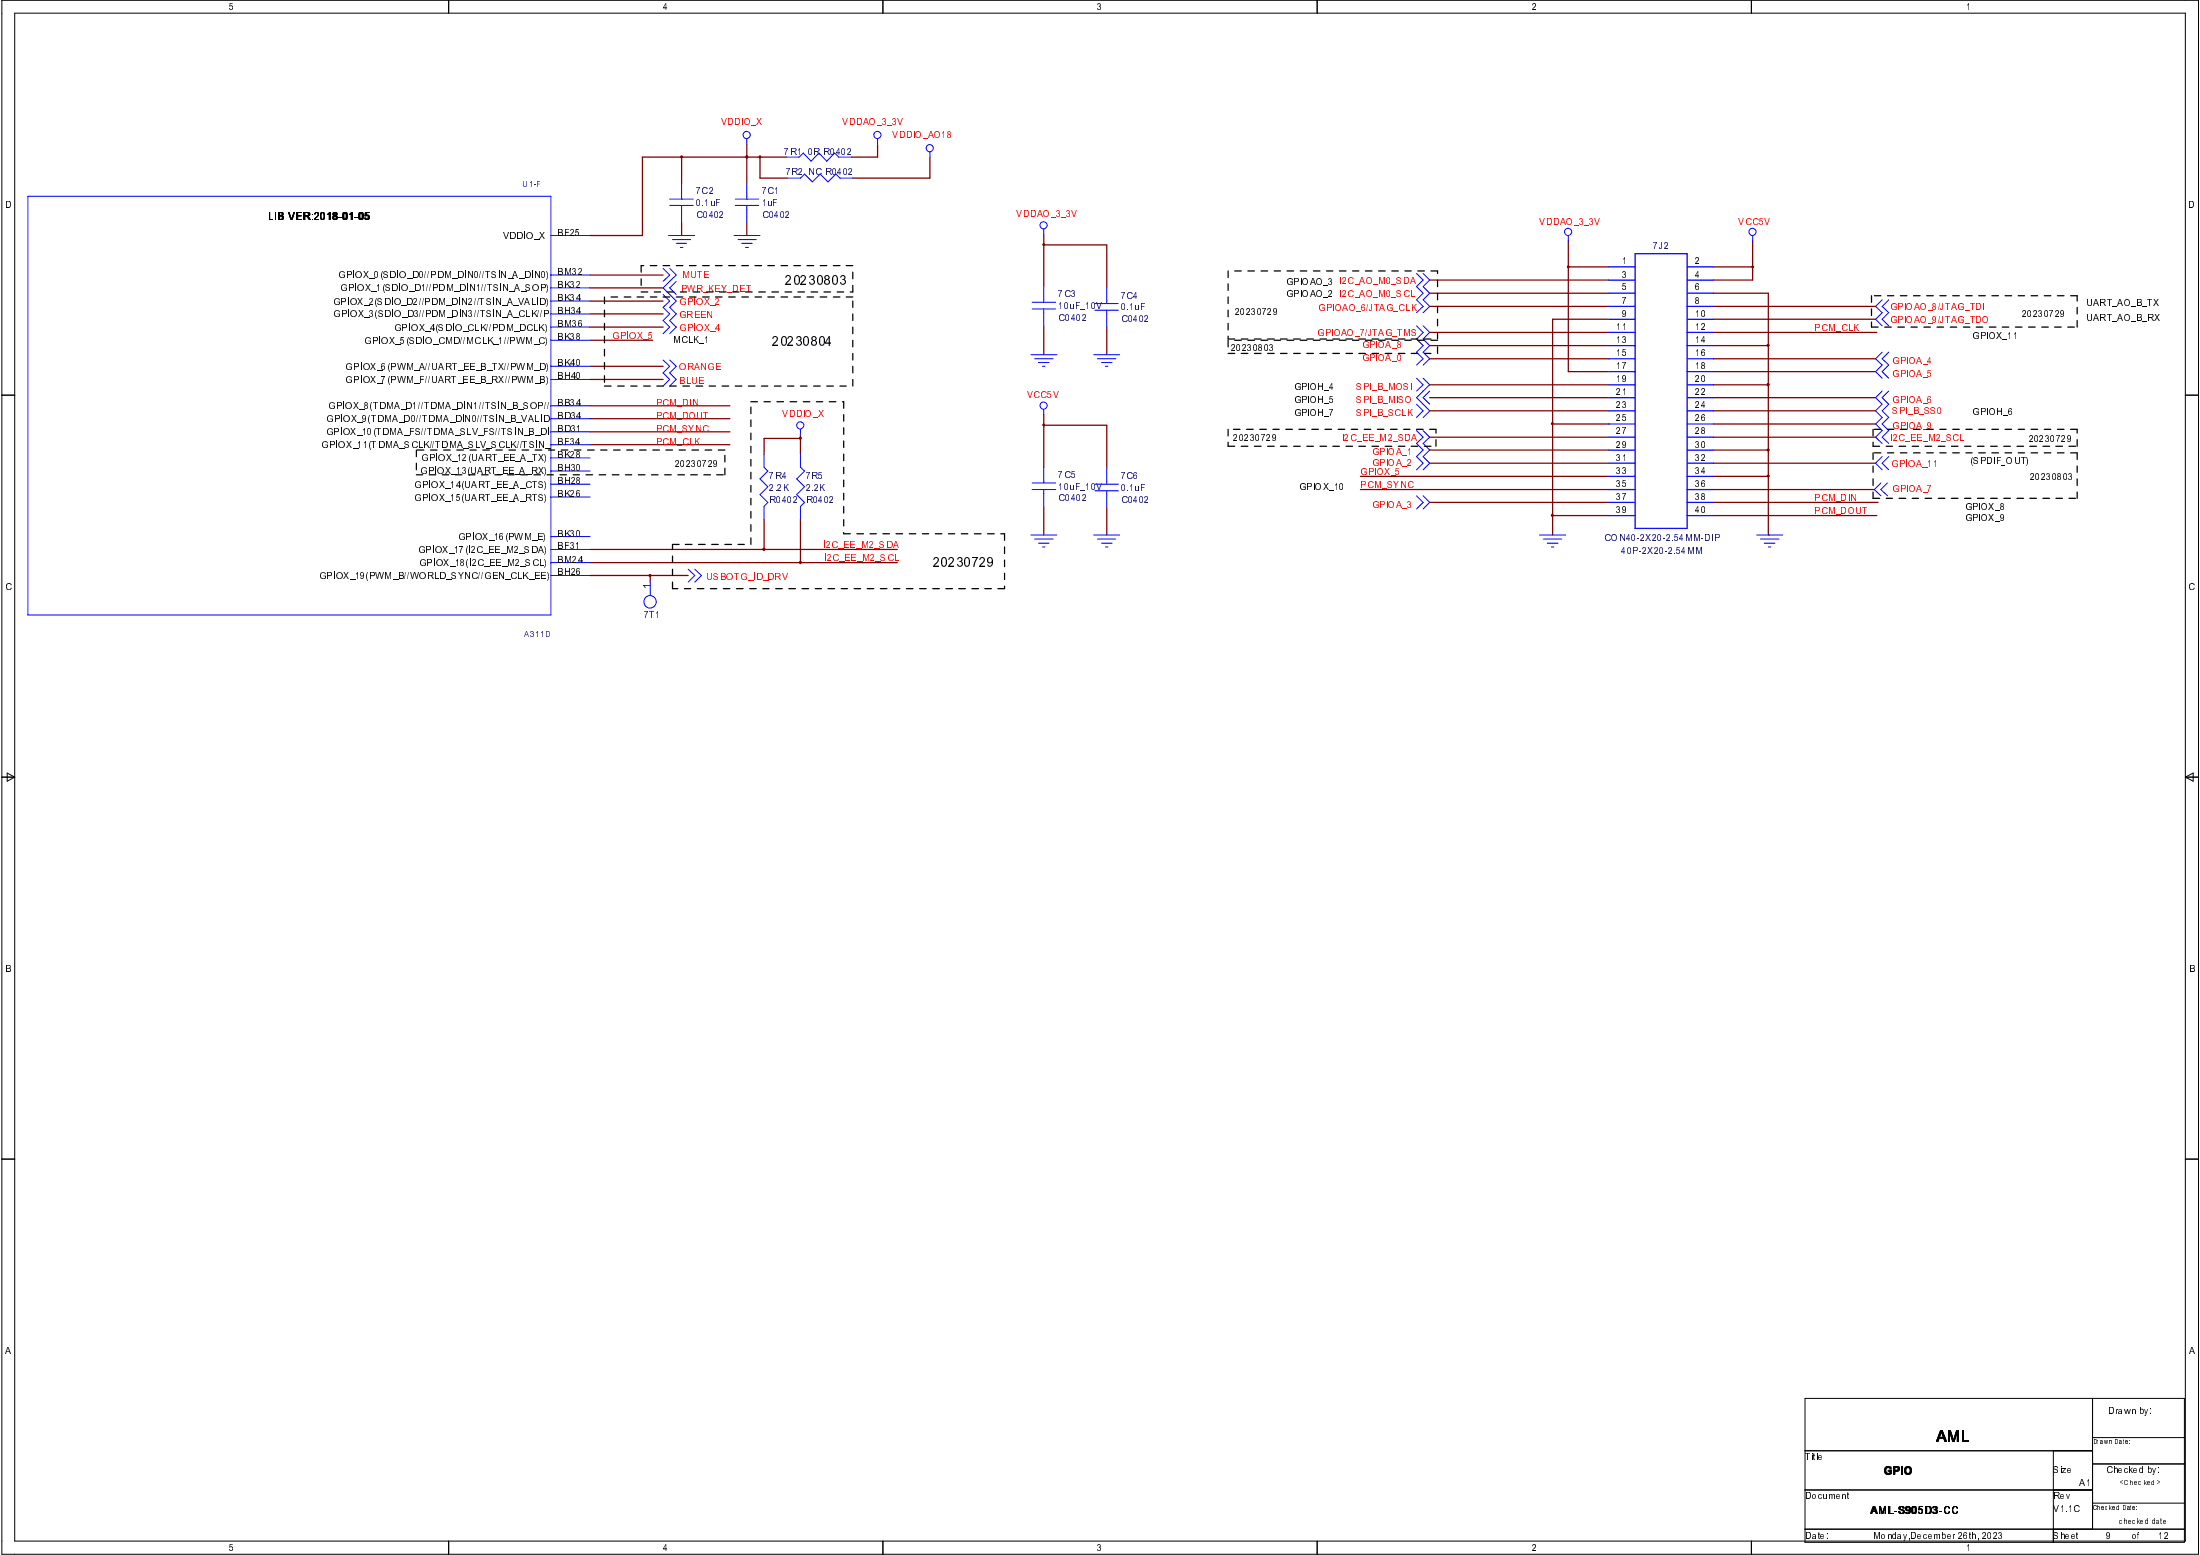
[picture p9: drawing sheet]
<svg xmlns="http://www.w3.org/2000/svg" width="297mm" height="210mm" viewBox="0 0 297 210" stroke-linecap="round" stroke-linejoin="round" font-family="sans-serif">
<g fill="none" stroke="#800000" stroke-width=".17">
<path d="M100.8 19.5v5.2M118.5 19.5v1.7h-3.5M79.7 37.1h9.8M79.7 38.9h9.8M92 21.2v3.5M92 30.1v1.7M100.8 21.2h.1M100.8 30.1v1.7M102.6 21.2v2.8h3.7M106.2 21.2h-19.5v10.6h-7M125.6 21.2v2.8h-10.5M140.9 31.6v7.1"/>
<path d="M140.9 33.1h8.5v5.8M193 37.8h24.2M193 39.6h24.2M211.7 32.5v17.7h5.5M211.7 36h5.5M231.3 36h5.3M231.3 39.6h7.5v32.6h.1M236.6 32.5v5.3h-5.3M79.7 56.5h18.8M79.7 54.8h18.8M79.7 58.3h18.8M79.7 42.4h9.8"/>
<path d="M79.7 45.9h8.4M79.7 40.6h9.8M79.7 44.2h9.8M79.7 49.4h9.8M79.7 51.2h9.8M108.1 59.2h-4.9v2.1M108.1 58.6v2.7M140.9 44v3.9M140.9 56v7.1M140.9 57.4h8.5v5.8M149.4 44.2v3.7M193 41.4h24.2"/>
<path d="M193 44.9h24.2M193 46.7h24.2M193 48.4h24.2M193 51.9h24.2M193 53.7h24.2M193 55.5h24.2M193 59h24.2M209.6 57.2h7.6M217.2 43.1h-7.6v29.1M231.3 50.2h21.9M231.3 43.1h21.9M231.3 57.2h21.9"/>
<path d="M231.3 41.4h21.9M231.3 44.9h22.1M231.3 46.7h7.5M231.3 48.4h21.9M231.3 51.9h7.5M231.3 53.7h21.9M231.3 55.5h21.9M231.3 59h21.9M79.7 60h18.8M79.7 77.7h13.2M79.7 74.2h41.5M79.7 75.9h41.5"/>
<path d="M87.8 77.7v.9M103.2 74.2h.1M103.2 70.1v4.1M108.1 75.9h.1M108.1 70.1v5.8M140.9 68.4v3.8M149.4 68.5v3.7M183.7 64.3h33.5M183.7 66.1h33.5M193 60.7h24.2M193 62.5h24.2M193 67.8h24.2"/>
<path d="M209.6 69.6h7.6M231.3 69.6h22.1M231.3 60.7h7.5M231.3 62.5h21.9M231.3 64.3h7.5M231.3 66.1h21.8M231.3 67.8h22.3"/>
</g>
<path d="M102.5 21.1h.2v.1l-.1 .1h-.1z" fill-rule="evenodd" fill="#800000"/>
<path d="M102.5 21.1h.2v.1l-.1 .1h-.1z" fill="none" stroke="#800000" stroke-width=".14"/>
<path d="M100.7 21.1h.2l.1 .1-.2 .1h-.1z" fill-rule="evenodd" fill="#800000"/>
<path d="M100.7 21.1h.2l.1 .1-.2 .1h-.1z" fill="none" stroke="#800000" stroke-width=".14"/>
<path d="M91.9 21.1h.2l.1 .1-.2 .1h-.1z" fill-rule="evenodd" fill="#800000"/>
<path d="M91.9 21.1h.2l.1 .1-.2 .1h-.1z" fill="none" stroke="#800000" stroke-width=".14"/>
<path d="M100.7 21.1h.2l.1 .1-.2 .1h-.1z" fill-rule="evenodd" fill="#800000"/>
<path d="M100.7 21.1h.2l.1 .1-.2 .1h-.1z" fill="none" stroke="#800000" stroke-width=".14"/>
<path d="M211.7 35.9h.1v.2h-.1z" fill-rule="evenodd" fill="#800000"/>
<path d="M211.7 35.9h.1v.2h-.1z" fill="none" stroke="#800000" stroke-width=".14"/>
<path d="M209.5 69.5h.2v.1l-.1 .1h-.1z" fill-rule="evenodd" fill="#800000"/>
<path d="M209.5 69.5h.2v.1l-.1 .1h-.1z" fill="none" stroke="#800000" stroke-width=".14"/>
<path d="M209.5 57.1h.2v.2h-.2z" fill-rule="evenodd" fill="#800000"/>
<path d="M209.5 57.1h.2v.2h-.2z" fill="none" stroke="#800000" stroke-width=".14"/>
<path d="M236.5 35.9h.2v.2h-.2z" fill-rule="evenodd" fill="#800000"/>
<path d="M236.5 35.9h.2v.2h-.2z" fill="none" stroke="#800000" stroke-width=".14"/>
<path d="M238.6 64.2h.2l.1 .1-.2 .1-.1-.1z" fill-rule="evenodd" fill="#800000"/>
<path d="M238.6 64.2h.2l.1 .1-.2 .1-.1-.1z" fill="none" stroke="#800000" stroke-width=".14"/>
<path d="M238.6 46.5h.2l.1 .1-.2 .1h-.1z" fill-rule="evenodd" fill="#800000"/>
<path d="M238.6 46.5h.2l.1 .1-.2 .1h-.1z" fill="none" stroke="#800000" stroke-width=".14"/>
<path d="M238.6 51.8h.2v.2h-.2z" fill-rule="evenodd" fill="#800000"/>
<path d="M238.6 51.8h.2v.2h-.2z" fill="none" stroke="#800000" stroke-width=".14"/>
<path d="M238.6 60.7h.2h.1l-.2 .2-.1-.1z" fill-rule="evenodd" fill="#800000"/>
<path d="M238.6 60.7h.2h.1l-.2 .2-.1-.1z" fill="none" stroke="#800000" stroke-width=".14"/>
<path d="M140.8 32.9h.2v.2h-.2z" fill-rule="evenodd" fill="#800000"/>
<path d="M140.8 32.9h.2v.2h-.2z" fill="none" stroke="#800000" stroke-width=".14"/>
<path d="M140.8 57.3h.2l.1 .1-.2 .1h-.1z" fill-rule="evenodd" fill="#800000"/>
<path d="M140.8 57.3h.2l.1 .1-.2 .1h-.1z" fill="none" stroke="#800000" stroke-width=".14"/>
<path d="M87.7 77.6h.2v.1l-.1 .1h-.1z" fill-rule="evenodd" fill="#800000"/>
<path d="M87.7 77.6h.2v.1l-.1 .1h-.1z" fill="none" stroke="#800000" stroke-width=".14"/>
<path d="M108 59h.2v.1l-.1 .2h-.1z" fill-rule="evenodd" fill="#800000"/>
<path d="M108 59h.2v.1l-.1 .2h-.1z" fill="none" stroke="#800000" stroke-width=".14"/>
<path d="M103 74h.2v.2h-.2z" fill-rule="evenodd" fill="#800000"/>
<path d="M103 74h.2v.2h-.2z" fill="none" stroke="#800000" stroke-width=".14"/>
<path d="M108 75.8h.2v.1l-.1 .2-.1-.1z" fill-rule="evenodd" fill="#800000"/>
<path d="M108 75.8h.2v.1l-.1 .2-.1-.1z" fill="none" stroke="#800000" stroke-width=".14"/>
<g fill="none" stroke="#00f" stroke-width=".14">
<path d="M100.8 18.8v.7M118.5 18.8v.7M3.8 26.5h70.6v56.5h-70.6zM74.4 31.8h5.3M74.4 37.1h5.3M74.4 38.9h5.3M89.5 36.2l.9 .9-.9 .9M89.5 39.8l.9 .8-.9 .9 .9 .9-.9 .9 .9 .9-.9 .8M90.3 31.8h3.5M90.4 27.7h3.2M90.4 26.9h3.2M90.4 36.2l.9 .9-1.8 1.8 1.8 1.7-.9 .9 .9 .9-.9 .9 .9 .9-.9 .8"/>
<path d="M90.8 32.3h2.5M91.3 32.9h1.4M91.3 38l-.9 .9 .9 .9M91.9 33.4h.3M92 24.7v2.2M92 27.7v2.4M99.1 31.8h3.5M99.3 27.7h3.1M99.3 26.9h3.1M99.6 32.3h2.5M100.2 32.9h1.4M100.7 33.4h.3"/>
<path d="M100.8 24.7v2.2M100.8 27.7v2.4M106.2 21.2h1.7l.6-.5 1 1.1 1.1-1.1 1 1.1 1.1-1.1 .5 .5h1.8M106.3 24h1.8l.5-.5 1.1 1.1 1-1.1 1.1 1.1 1.1-1.1 .5 .5h1.7M125.6 20.5v.7M140.9 30.9v.7M140.9 38.7v2.1M149.4 38.9v2.1M191.3 36.9l.8 .9-.8 .9 .8 .9-.8 .9 .8 .9-.8 .8M192.1 36.9l.9 .9-.9 .9 .9 .9-.9 .9 .9 .9-.9 .8M211.7 31.8v.7M236.6 31.8v.7"/>
<path d="M74.4 40.6h5.3M74.4 42.4h5.3M74.4 44.2h5.3M74.4 45.9h5.3M74.4 49.4h5.3M74.4 51.2h5.3M74.4 54.8h5.3M74.4 56.5h5.3M74.4 58.3h5.3M89.5 48.6l.9 .8-.9 .9 .9 .9-.9 .9M90.4 48.6l.9 .8-.9 .9 .9 .9-.9 .9M108.1 58v.6"/>
<path d="M139.2 47.9h3.5M139.4 41.7h3.1M139.4 40.8h3.1M139.7 48.4h2.5M140.2 48.9h1.4M140.8 49.4h.3M140.9 41.7v2.3M140.9 55.3v.7M147.7 47.9h3.5M147.8 41.9h3.2M147.8 41h3.2M148.2 48.4h2.5"/>
<path d="M148.7 48.9h1.5M149.3 49.4h.3M149.4 41.9v2.3M191.3 44l.8 .9-.8 .9 .8 .9-.8 .8 .8 .9-.8 .9M191.3 58.1l.8 .9-.8 .9 .8 .8-.8 .9 .8 .9-.8 .9M191.3 51.1l.8 .8-.8 .9M191.3 54.6l.8 .9-.8 .8M192.1 44l.9 .9-.9 .9 .9 .9-.9 .8 .9 .9-.9 .9M192.1 58.1l.9 .9-.9 .9 .9 .8-.9 .9 .9 .9-.9 .9M192.1 51.1l.9 .8-1.7 1.8 1.7 1.8-.9 .8M193 52.8l-.9 .9 .9 .9M254.1 52.8l-.9 .9 .9 .9-.9 .9 .9 .8-.9 .9 .9 .9-.9 .9 .9 .9"/>
<path d="M254.1 47.5l-.9 .9 .9 .9-.9 .9 .9 .9M254.1 40.5l-.9 .9 .9 .8-.9 .9 .9 .9M255 52.8l-.9 .9 .9 .9-.9 .9 .9 .8-.9 .9 .9 .9-.9 .9 .9 .9M255 47.5l-.9 .9 .9 .9-.9 .9 .9 .9M255 40.5l-.9 .9 .9 .8-.9 .9 .9 .9M74.4 60h5.3M74.4 61.8h5.3M74.4 63.6h5.3M74.4 65.4h5.3M74.4 67.1h5.3M74.4 72.4h5.3M74.4 74.2h5.3"/>
<path d="M74.4 75.9h5.3M74.4 77.7h5.3M87.8 78.6v1.7M92.9 76.8l.9 .9-.9 .9M93.8 76.8l.9 .9-.9 .9M103.2 61.3v1.8l.5 .5-1.1 1 1.1 1.1-1.1 1.1 1.1 1-.5 .6v1.7M108.1 61.3v1.8l.5 .5-1 1 1 1.1-1 1.1 1 1-.5 .6v1.7M139.2 72.2h3.5M139.4 66.1h3.1M139.4 65.2h3.1M139.7 72.8h2.5M140.2 73.3h1.4"/>
<path d="M140.8 73.8h.3M140.9 63.1v2.1M140.9 66.1v2.3M147.7 72.2h3.5M147.8 65.4h3.2M147.8 66.3h3.2M148.2 72.8h2.5M148.7 73.3h1.5M149.3 73.8h.3M149.4 63.2v2.2M149.4 66.3v2.2M191.3 66.9l.8 .9-.8 .9"/>
<path d="M192.1 66.9l.9 .9-.9 .9M207.9 72.2h3.5M208.4 72.8h2.5M208.9 73.3h1.5M209.5 73.8h.3M237.2 72.2h3.5M237.7 72.8h2.5M238.2 73.3h1.4M238.8 73.8h.3M254 65.2l-.9 .9 .9 .8M254.1 61.6l-.9 .9 .9 .9M254.8 65.2l-.8 .9 .8 .8"/>
<path d="M255 61.6l-.9 .9 .9 .9"/>
<circle cx="100.8" cy="18.2" r=".49"/>
<circle cx="118.5" cy="18.2" r=".49"/>
<circle cx="125.5" cy="20" r=".49"/>
<circle cx="140.9" cy="30.4" r=".49"/>
<circle cx="211.7" cy="31.3" r=".49"/>
<circle cx="236.6" cy="31.3" r=".49"/>
<circle cx="108.1" cy="57.4" r=".49"/>
<circle cx="140.9" cy="54.8" r=".49"/>
<circle cx="87.8" cy="81.2" r=".84"/>
</g>
<g fill="none" stroke="#00f" stroke-width=".17">
<path d="M217.2 36h3.6M217.2 37.8h3.6M217.2 39.6h3.6M220.8 34.2h7v37.1h-7zM227.8 36h3.5M227.8 37.8h3.5M227.8 39.6h3.5M217.2 41.4h3.6M217.2 43.1h3.6M217.2 44.9h3.6M217.2 46.7h3.6M217.2 48.4h3.6"/>
<path d="M217.2 50.2h3.6M217.2 51.9h3.6M217.2 53.7h3.6M217.2 55.5h3.6M217.2 57.2h3.6M217.2 59h3.6M227.8 41.4h3.5M227.8 43.1h3.5M227.8 44.9h3.5M227.8 46.7h3.5M227.8 48.4h3.5M227.8 50.2h3.5"/>
<path d="M227.8 51.9h3.5M227.8 53.7h3.5M227.8 55.5h3.5M227.8 57.2h3.5M227.8 59h3.5M217.2 60.7h3.6M217.2 62.5h3.6M217.2 64.3h3.6M217.2 66.1h3.6M217.2 67.8h3.6M217.2 69.6h3.6M227.8 60.7h3.5"/>
<path d="M227.8 62.5h3.5M227.8 64.3h3.5M227.8 66.1h3.5M227.8 67.8h3.5M227.8 69.6h3.5"/>
</g>
<g fill="none" stroke="#000" stroke-width=".14">
<path d="M.3 0h296.5v209.8h-296.5zM2 1.8h293.1v206.2h-293.1zM60.6 0v1.8M119.2 0v1.8M177.8 0v1.8M236.5 0v1.8M.3 53.3h1.7M295.1 53.3h1.7M.3 104.9h1.7M1 104.4l1 .5-1 .6zM295.1 104.9h1.7M295.1 104.9l1-.5v1.1z"/>
<path d="M.3 156.5h1.7M295.1 156.5h1.7M243.7 188.8h51.2v19.4h-51.2zM243.7 195.8h38.8M277.2 195.8v12.4M282.5 188.8v17.6M282.5 197.6h12.4M282.5 194.1h12.4M60.6 208v1.8M119.2 208v1.8M177.8 208v1.8M236.5 208v1.8"/>
<path d="M243.7 201.1h38.8M243.7 206.4h51.2M282.5 202.9h12.4"/>
</g>
<g fill="none" stroke="#000" stroke-width=".17">
<path d="M86.6 37.6v.9M86.6 39.4h.9M86.9 35.9h-.3v.8M87.8 35.9h.9M88.3 39.4h.9M89.5 35.9h.9M90.1 39.4h.9M91.3 35.9h.9M91.9 39.4h.8M93.1 35.9h.9M93.6 39.4h.9M94.9 35.9h.9"/>
<path d="M95.4 39.4h.9M96.6 35.9h.9M97.2 39.4h.8M98.4 35.9h.9M98.9 39.4h.9M100.2 35.9h.8M100.7 39.4h.9M101.9 35.9h.9M102.4 39.4h.9M103.7 35.9h.9M104.2 39.4h.9M105.4 35.9h.9"/>
<path d="M106 39.4h.9M107.2 35.9h.9M107.7 39.4h.9M109 35.9h.9M109.5 39.4h.9M110.7 35.9h.9M111.2 39.4h.9M112.5 35.9h.9M113 39.4h.9M114.3 35.9h.8M115.1 38.5v.9h-.3M115.1 36.7v.9"/>
<path d="M165.8 36.6v.9M165.8 38.3v.9M166.7 36.6h.9M168.5 36.6h.9M170.3 36.6h.9M172 36.6h.9M173.8 36.6h.9M175.6 36.6h.8M177.3 36.6h.9M179.1 36.6h.9M180.8 36.6h.9M182.6 36.6h.9"/>
<path d="M184.4 36.6h.8M186.1 36.6h.9M187.9 36.6h.9M189.7 36.6h.8M191.4 36.6h.9M193.2 36.6h.9v.3M194.1 37.8v.9M194.1 39.6v.9M252.7 39.9v.9M253.1 39.9h.9M254.8 39.9h.9M256.6 39.9h.9"/>
<path d="M258.4 39.9h.8M260.1 39.9h.9M261.9 39.9h.9M263.6 39.9h.9M265.4 39.9h.9M267.2 39.9h.9M268.9 39.9h.9M270.7 39.9h.9M272.5 39.9h.8M274.2 39.9h.9M276 39.9h.9M277.8 39.9h.9"/>
<path d="M279.6 39.9h.9v.7M81.6 40.1v.9M81.6 41.9v.9M81.6 43.6v.9M81.6 45.4v.9M81.6 47.2v.8M81.6 48.9v.9M81.6 50.7v.9M81.6 52.1h.9M82.5 40.1h.9M83.4 52.1h.9M84.3 40.1h.9"/>
<path d="M85.2 52.1h.8M86 40.1h.9M86.9 52.1h.9M87.8 40.1h.9M88.7 52.1h.8M89.5 40.1h.9M90.4 52.1h.9M91.3 40.1h.9M92.2 52.1h.9M93.1 40.1h.9M94 52.1h.9M94.9 40.1h.9"/>
<path d="M95.8 52.1h.8M96.6 40.1h.9M97.5 52.1h.9M98.4 40.1h.9M99.3 52.1h.9M100.2 40.1h.8M101 52.1h.9M101.4 54.9v.9M101.4 56.7v.9M101.4 58.5v.9M101.4 54.2h.9M101.9 40.1h.9"/>
<path d="M102.8 52.1h.9M103.2 54.2h.8M103.7 40.1h.9M104.6 52.1h.8M104.9 54.2h.9M105.4 40.1h.9M106.3 52.1h.9M106.7 54.2h.9M107.2 40.1h.9M108.1 52.1h.9M108.5 54.2h.8M109 40.1h.9"/>
<path d="M109.9 52.1h.8M110.2 54.2h.9M110.7 40.1h.9M111.6 52.1h.9M112 54.2h.9M112.5 40.1h.9M113.4 52.1h.9M113.7 54.2h.2v.9M113.9 56v.9M113.9 57.7v.9M113.9 59.5v.9M114.3 40.1h.8"/>
<path d="M115.1 40.6v.9M115.1 42.4v.9M115.1 44.2v.8M115.1 45.9v.9M115.1 47.7v.9M115.1 49.4v.9M115.1 51.2v.9M165.8 40.1v.9M165.8 41.9v.9M165.8 43.6v.9M165.8 45.4v.4h.9M165.8 45.9v.9"/>
<path d="M165.8 58v.8M165.8 59.7v.5h.9M165.8 47.7h.9M166.5 58h.9M166.7 45.9h.9M167.6 45.8h.9M167.6 47.7h.9M168.3 58h.9M168.5 45.9h.9M169.4 45.8h.9M169.4 47.7h.9M170.1 58h.9"/>
<path d="M170.3 45.9h.9M171.2 45.8h.8M171.2 47.7h.8M171.9 58h.8M172 45.9h.9M172.9 45.8h.9M172.9 47.7h.9M173.6 58h.9M173.8 45.9h.9M174.7 45.8h.9M174.7 47.7h.9M175.4 58h.8"/>
<path d="M175.6 45.9h.8M176.4 45.8h.9M176.4 47.7h.9M177.1 58h.9M177.3 45.9h.9M178.2 45.8h.9M178.2 47.7h.9M178.9 58h.9M179.1 45.9h.9M180 45.8h.8M180 47.7h.8M180.7 58h.9"/>
<path d="M180.8 45.9h.9M181.7 45.8h.9M181.7 47.7h.9M182.5 58h.8M182.6 45.9h.9M183.5 45.8h.9M183.5 47.7h.9M184.2 58h.9M184.4 45.9h.8M185.2 45.8h.9M185.2 47.7h.9M186 58h.9"/>
<path d="M186.1 45.9h.9M187 45.8h.9M187 47.7h.9M187.7 58h.9M187.9 45.9h.9M188.8 45.8h.9M188.8 47.7h.9M189.5 58h.9M189.7 45.9h.8M190.5 45.8h.9M190.5 47.7h.9M191.3 58h.8"/>
<path d="M191.4 45.9h.9M192.3 45.8h.9M192.3 47.7h.9M193 58h.9v.5M193.2 45.9h.9M193.9 59.4v.8M194.1 41.4v.8M194.1 43.1v.9M194.1 44.9v.9M194.1 46.8v.9M252.7 41.7v.9M252.7 43.5v.7h.9"/>
<path d="M252.9 59.7v.5h.9M252.9 58v.8M253.1 58h.9M254.5 44.2h.9M254.8 58h.9M256.2 44.2h.9M256.6 58h.9M258 44.2h.9M258.4 58h.8M259.8 44.2h.8M260.1 58h.9M261.5 44.2h.9"/>
<path d="M261.9 58h.9M263.3 44.2h.9M263.6 58h.9M265.1 44.2h.9M265.4 58h.9M266.8 44.2h.9M267.2 58h.9M268.6 44.2h.9M268.9 58h.9M270.3 44.2h.9M270.7 58h.9M272.1 44.2h.9"/>
<path d="M272.5 58h.8M273.9 44.2h.9M274.2 58h.9M275.7 44.2h.9M276 58h.9M277.4 44.2h.9M277.8 58h.9M279.2 44.2h.9M279.6 58h.9v.5M280.5 41.5v.9M280.5 43.3v.9M280.5 59.4v.8"/>
<path d="M56.2 60.7v.9M56.2 62.5v.9M56.2 64.1h.9M56.3 60.7h.9M58 64.1h.8M58.1 60.7h.9M59.7 64.1h.9M59.9 60.7h.9M61.5 64.1h.9M61.7 60.7h.9M63.2 64.1h.9M63.5 60.7h.8"/>
<path d="M65 64.1h.9M65.2 60.7h.9M66.8 64.1h.8M67 60.7h.8M68.5 64.1h.9M68.7 60.7h.9M70.3 64.1h.9M70.5 60.7h.9M72.1 64.1h.9M72.3 60.7h.8M73.9 64.1h.8M74 60.7h.9"/>
<path d="M75.6 64.1h.9M75.8 60.7h.9M77.4 64.1h.8M77.6 60.7h.8M79.1 64.1h.9M79.3 60.7h.9M80.9 64.1h.9M81.1 60.7h.9M82.7 64.1h.9M82.8 60.7h.9M84.5 64.1h.8M84.6 60.7h.9"/>
<path d="M86.2 64.1h.9M86.4 60.7h.8M88 64.1h.9M88.1 60.7h.9M89.7 64.1h.9M89.9 60.7h.9M90.8 78.6v.9h.7M90.8 75.1v.8M90.8 76.8v.9M91.5 64.1h.9M91.7 60.7h.8M91.7 73.5h-.9v.7"/>
<path d="M92.4 79.5h.9M92.5 73.5h.9M93.3 64.1h.8M93.4 60.7h.9M94.1 79.5h.9M94.3 73.5h.9M95 64.1h.9M95.2 60.7h.9M95.9 79.5h.9M96.1 73.5h.9M96.8 64.1h.9M97 60.7h.9"/>
<path d="M97.7 79.5h.8M97.9 61.5v.9M97.9 63.2v.9M97.9 73.5h.9M99.4 79.5h.9M99.6 73.5h.9M101.2 79.5h.9M101.4 60.2v.9M101.4 62v.9M101.4 63.8v.8M101.4 65.5v.9M101.4 67.3v.9"/>
<path d="M101.4 69v.9M101.4 70.8v.9M101.4 72.6v.9M103 79.5h.8M104.7 79.5h.9M106.5 79.5h.9M108.3 79.5h.9M110.1 79.5h.8M111.8 79.5h.9M113.6 79.5h.8M113.9 61.3v.9M113.9 63.1v.8"/>
<path d="M113.9 64.8v.9M113.9 66.6v.9M113.9 68.4v.9M113.9 70.1v.9M113.9 71.9v.2h.9M115.3 79.5h.9M115.7 72.1h.9M117.1 79.5h.9M117.5 72.1h.8M118.9 79.5h.9M119.2 72.1h.9M120.6 79.5h.9"/>
<path d="M121 72.1h.9M122.4 79.5h.9M122.8 72.1h.9M124.2 79.5h.8M124.5 72.1h.9M125.9 79.5h.9M126.3 72.1h.9M127.7 79.5h.9M128.1 72.1h.8M129.5 79.5h.8M129.8 72.1h.9M131.2 79.5h.9"/>
<path d="M131.6 72.1h.9M133 79.5h.9M133.3 72.1h.9M135.1 72.1h.5v.8M135.6 73.8v.9M135.6 75.6v.9M135.6 77.4v.8M135.6 79.1v.4h-.9M167.6 60.2h.9M169.4 60.2h.9M171.2 60.2h.8M172.9 60.2h.9"/>
<path d="M174.7 60.2h.9M176.4 60.2h.9M178.2 60.2h.9M180 60.2h.8M181.7 60.2h.9M183.5 60.2h.9M185.2 60.2h.9M187 60.2h.9M188.8 60.2h.9M190.5 60.2h.9M192.3 60.2h.9M252.9 61.1v.9"/>
<path d="M252.9 62.9v.9M252.9 64.6v.9M252.9 66.4v.9h.9M253.1 61.1h.9M254.7 60.2h.8M254.7 67.3h.8M254.8 61.1h.9M256.4 60.2h.9M256.4 67.3h.9M256.6 61.1h.9M258.2 60.2h.8M258.2 67.3h.8"/>
<path d="M258.4 61.1h.8M259.9 60.2h.9M259.9 67.3h.9M260.1 61.1h.9M261.7 60.2h.9M261.7 67.3h.9M261.9 61.1h.9M263.5 60.2h.9M263.5 67.3h.9M263.6 61.1h.9M265.3 60.2h.8M265.3 67.3h.8"/>
<path d="M265.4 61.1h.9M267 60.2h.9M267 67.3h.9M267.2 61.1h.9M268.8 60.2h.9M268.8 67.3h.9M268.9 61.1h.9M270.5 60.2h.9M270.5 67.3h.9M270.7 61.1h.9M272.3 60.2h.9M272.3 67.3h.9"/>
<path d="M272.5 61.1h.8M274.1 60.2h.9M274.1 67.3h.9M274.2 61.1h.9M275.8 60.2h.9M275.8 67.3h.9M276 61.1h.9M277.6 60.2h.9M277.6 67.3h.9M277.8 61.1h.9M279.4 60.2h.8M279.4 67.3h.8"/>
<path d="M279.6 61.1h.9v.9M280.5 62.9v.9M280.5 64.6v.9M280.5 66.4v.9"/>
</g>
<text font-size="2.2" x="261.4" y="194.7">AML</text>
<g font-size="1.8">
<text x="106" y="38.5">20230803</text>
<text x="104.2" y="46.7">20230804</text>
<text x="125.9" y="76.5">20230729</text>
</g>
<g font-size="1.5">
<text x="254.3" y="199.1">GPIO</text>
<text x="252.6" y="204.3">AML-S905D3-CC</text>
</g>
<text font-size="1.4" x="36.2" y="29.7">LIB VER:2018-01-05</text>
<g font-size="1.3">
<text x="30.9" y="1.4">5</text>
<text x="89.5" y="1.4">4</text>
<text x="148.2" y="1.4">3</text>
<text x="206.8" y="1.4">2</text>
<text x="265.4" y="1.4">1</text>
<text x=".7" y="28">D</text>
<text x="295.5" y="28">D</text>
<text x="67.9" y="32.3">VDDIO_X</text>
<text x="75.3" y="31.8">BF25</text>
<text x="218.9" y="35.7">1</text>
<text x="228.9" y="35.7">2</text>
<text x="44.9" y="41.1">GPIOX_2(SDIO_D2//PDM_DIN2//TSIN_A_VALID)</text>
<text x="45.7" y="37.6">GPIOX_0(SDIO_D0//PDM_DIN0//TSIN_A_DIN0)</text>
<text x="45.9" y="39.3">GPIOX_1(SDIO_D1//PDM_DIN1//TSIN_A_SOP)</text>
<text x="75.3" y="37.1">BM32</text>
<text x="75.3" y="38.9">BK32</text>
<text x="75.3" y="40.6">BK34</text>
<text x="173.6" y="38.5">GPIOAO_3 I2C_AO_M0_SDA</text>
<text x="173.6" y="40.1">GPIOAO_2 I2C_AO_M0_SCL</text>
<text x="218.9" y="37.5">3</text>
<text x="218.9" y="39.2">5</text>
<text x="218.9" y="41">7</text>
<text x="228.9" y="37.5">4</text>
<text x="228.9" y="39.2">6</text>
<text x="228.9" y="41">8</text>
<text x="281.6" y="41.4">UART_AO_B_TX</text>
<text x="45" y="42.8">GPIOX_3(SDIO_D3//PDM_DIN3//TSIN_A_CLK//P</text>
<text x="49.2" y="46.4">GPIOX_5(SDIO_CMD//MCLK_1//PWM_C)</text>
<text x="53.2" y="44.6">GPIOX_4(SDIO_CLK//PDM_DCLK)</text>
<text x="75.3" y="42.4">BH34</text>
<text x="75.3" y="44.2">BM36</text>
<text x="75.3" y="45.9">BK38</text>
<text x="90.8" y="46.3">MCLK_1</text>
<text x="166.2" y="47.3">20230803</text>
<text x="166.7" y="42.6">20230729</text>
<text x="218.2" y="44.5">11</text>
<text x="218.2" y="46.3">13</text>
<text x="218.9" y="42.8">9</text>
<text x="228.9" y="44.5">12</text>
<text x="228.9" y="46.3">14</text>
<text x="228.9" y="42.8">10</text>
<text x="266.3" y="45.8">GPIOX_11</text>
<text x="273" y="42.8">20230729</text>
<text x="281.6" y="43.3">UART_AO_B_RX</text>
<text x="46.6" y="49.9">GPIOX_6(PWM_A//UART_EE_B_TX//PWM_D)</text>
<text x="46.6" y="51.7">GPIOX_7(PWM_F//UART_EE_B_RX//PWM_B)</text>
<text x="75.3" y="51.2">BH40</text>
<text x="75.3" y="49.4">BK40</text>
<text x="174.7" y="52.6">GPIOH_4</text>
<text x="218.2" y="48">15</text>
<text x="218.2" y="49.8">17</text>
<text x="218.2" y="51.6">19</text>
<text x="218.2" y="53.3">21</text>
<text x="228.9" y="48">16</text>
<text x="228.9" y="49.8">18</text>
<text x="228.9" y="51.6">20</text>
<text x="228.9" y="53.3">22</text>
<text x="44" y="58.8">GPIOX_10(TDMA_FS//TDMA_SLV_FS//TSIN_B_DI</text>
<text x="44" y="57">GPIOX_9(TDMA_D0//TDMA_DIN0//TSIN_B_VALID</text>
<text x="44.3" y="55.2">GPIOX_8(TDMA_D1//TDMA_DIN1//TSIN_B_SOP//</text>
<text x="75.3" y="54.8">BB34</text>
<text x="75.3" y="56.5">BD34</text>
<text x="75.3" y="58.3">BD31</text>
<text x="166.5" y="59.5">20230729</text>
<text x="174.7" y="54.4">GPIOH_5</text>
<text x="174.7" y="56.2">GPIOH_7</text>
<text x="218.2" y="55.1">23</text>
<text x="218.2" y="56.9">25</text>
<text x="218.2" y="58.6">27</text>
<text x="228.9" y="55.1">24</text>
<text x="228.9" y="56.9">26</text>
<text x="228.9" y="58.6">28</text>
<text x="266.3" y="56">GPIOH_6</text>
<text x="273.9" y="59.7">20230729</text>
<text x="43.4" y="60.5">GPIOX_11(TDMA_SCLK//TDMA_SLV_SCLK//TSIN_</text>
<text x="55.9" y="65.8">GPIOX_14(UART_EE_A_CTS)</text>
<text x="56.7" y="64.1">GPIOX_13(UART_EE_A_RX)</text>
<text x="56.9" y="62.3">GPIOX_12(UART_EE_A_TX)</text>
<text x="75.3" y="60">BF34</text>
<text x="75.3" y="61.8">BK28</text>
<text x="75.3" y="63.6">BH30</text>
<text x="75.3" y="65.4">BH28</text>
<text x="91.1" y="63.1">20230729</text>
<text x="218.2" y="60.4">29</text>
<text x="218.2" y="62.2">31</text>
<text x="218.2" y="63.9">33</text>
<text x="218.2" y="65.7">35</text>
<text x="228.9" y="60.4">30</text>
<text x="228.9" y="62.2">32</text>
<text x="228.9" y="63.9">34</text>
<text x="228.9" y="65.7">36</text>
<text x="266" y="62.7">(SPDIF_OUT)</text>
<text x="274.1" y="64.8">20230803</text>
<text x="55.9" y="67.6">GPIOX_15(UART_EE_A_RTS)</text>
<text x="75.3" y="67.1">BK26</text>
<text x="175.4" y="66.1">GPIOX_10</text>
<text x="218.2" y="67.5">37</text>
<text x="218.2" y="69.3">39</text>
<text x="228.9" y="67.5">38</text>
<text x="228.9" y="69.3">40</text>
<text x="265.3" y="68.9">GPIOX_8</text>
<text x="265.3" y="70.3">GPIOX_9</text>
<text x="56.4" y="74.6">GPIOX_17(I2C_EE_M2_SDA)</text>
<text x="56.5" y="76.4">GPIOX_18(I2C_EE_M2_SCL)</text>
<text x="61.8" y="72.9">GPIOX_16(PWM_E)</text>
<text x="75.3" y="72.4">BK30</text>
<text x="75.3" y="74.2">BF31</text>
<text x="75.3" y="75.9">BM24</text>
<text x="75.3" y="77.7">BH26</text>
<text x=".7" y="79.6">C</text>
<text x="43" y="78.1">GPIOX_19(PWM_B//WORLD_SYNC//GEN_CLK_EE)</text>
<text x="87.8" y="79.5">1</text>
<text x="295.5" y="79.6">C</text>
<text x=".7" y="131.1">B</text>
<text x="295.5" y="131.1">B</text>
<text x=".7" y="182.7">A</text>
<text x="295.5" y="182.7">A</text>
<text x="284.6" y="190.9">Drawn by:</text>
<text x="243.7" y="197.1">Title</text>
<text x="243.7" y="202.4">Document</text>
<text x="277.2" y="202.4">Rev</text>
<text x="277.2" y="198.8">Size</text>
<text x="280.8" y="200.6">A1</text>
<text x="284.3" y="198.8">Checked by:</text>
<text x="30.9" y="209.4">5</text>
<text x="89.5" y="209.4">4</text>
<text x="148.2" y="209.4">3</text>
<text x="206.8" y="209.4">2</text>
<text x="243.7" y="207.7">Date:</text>
<text x="252.9" y="207.7">Monday,December 26th, 2023</text>
<text x="265.4" y="209.4">1</text>
<text x="277.2" y="204.1">V1.1C</text>
<text x="277.2" y="207.7">Sheet</text>
<text x="284.3" y="207.7">9</text>
<text x="287.8" y="207.7">of</text>
<text x="291.4" y="207.7">12</text>
</g>
<g font-size="1.3" fill="#f00">
<text x="97.3" y="16.8">VDDIO_X</text>
<text x="113.7" y="16.8">VDDAO_3_3V</text>
<text x="120.5" y="18.6">VDDIO_AO18</text>
<text x="137.2" y="29.3">VDDAO_3_3V</text>
<text x="207.9" y="30.4">VDDAO_3_3V</text>
<text x="234.7" y="30.4">VCC5V</text>
<text x="91.7" y="41.2">GPIOX_2</text>
<text x="91.9" y="39.4">PWR_KEY_DET</text>
<text x="92" y="37.5">MUTE</text>
<text x="255.2" y="41.9">GPIOAO_8/JTAG_TDI</text>
<text x="82.7" y="45.8">GPIOX_5</text>
<text x="91.7" y="44.7">GPIOX_4</text>
<text x="91.7" y="42.9">GREEN</text>
<text x="177.8" y="45.4">GPIOAO_7/JTAG_TMS</text>
<text x="178" y="42">GPIOAO_6/JTAG_CLK</text>
<text x="183.9" y="47">GPIOA_8</text>
<text x="245" y="44.7">PCM_CLK</text>
<text x="255.2" y="43.6">GPIOAO_9/JTAG_TDO</text>
<text x="91.7" y="50">ORANGE</text>
<text x="91.7" y="51.8">BLUE</text>
<text x="138.6" y="53.7">VCC5V</text>
<text x="183.1" y="52.6">SPI_B_MOSI</text>
<text x="183.9" y="48.7">GPIOA_0</text>
<text x="255.5" y="49.1">GPIOA_4</text>
<text x="255.5" y="50.9">GPIOA_5</text>
<text x="88.5" y="56.5">PCM_DOUT</text>
<text x="88.5" y="54.8">PCM_DIN</text>
<text x="88.5" y="58.3">PCM_SYNC</text>
<text x="105.6" y="56.3">VDDIO_X</text>
<text x="181.2" y="59.5">I2C_EE_M2_SDA</text>
<text x="183.1" y="56.2">SPI_B_SCLK</text>
<text x="183.1" y="54.4">SPI_B_MISO</text>
<text x="255.2" y="59.5">I2C_EE_M2_SCL</text>
<text x="255.5" y="55.8">SPI_B_SS0</text>
<text x="255.5" y="54.4">GPIOA_6</text>
<text x="255.5" y="58">GPIOA_9</text>
<text x="88.5" y="60">PCM_CLK</text>
<text x="183.7" y="64.1">GPIOX_5</text>
<text x="183.7" y="65.9">PCM_SYNC</text>
<text x="185.2" y="61.5">GPIOA_1</text>
<text x="185.2" y="62.9">GPIOA_2</text>
<text x="255.4" y="63.1">GPIOA_11</text>
<text x="185.2" y="68.5">GPIOA_3</text>
<text x="244.9" y="69.4">PCM_DOUT</text>
<text x="244.9" y="67.6">PCM_DIN</text>
<text x="255.5" y="66.4">GPIOA_7</text>
<text x="111.1" y="74">I2C_EE_M2_SDA</text>
<text x="111.2" y="75.8">I2C_EE_M2_SCL</text>
<text x="95.4" y="78.2">USBOTG_ID_DRV</text>
</g>
<g font-size="1.3" fill="#000080">
<text x="105.9" y="20.9">7R1 0R R0402</text>
<text x="106.1" y="23.7">7R2 NC R0402</text>
<text x="94" y="26.2">7C2</text>
<text x="94" y="27.8">0.1uF</text>
<text x="94" y="29.4">C0402</text>
<text x="102.8" y="26.2">7C1</text>
<text x="102.8" y="27.8">1uF</text>
<text x="102.8" y="29.4">C0402</text>
<text x="223.2" y="33.6">7J2</text>
<text x="142.9" y="40.1">7C3</text>
<text x="142.9" y="41.7">10uF_10V</text>
<text x="151.3" y="40.3">7C4</text>
<text x="151.3" y="41.9">0.1uF</text>
<text x="142.9" y="43.3">C0402</text>
<text x="151.3" y="43.5">C0402</text>
<text x="103.8" y="64.7">7R4</text>
<text x="108.8" y="64.7">7R5</text>
<text x="142.9" y="64.5">7C5</text>
<text x="151.3" y="64.7">7C6</text>
<text x="103.8" y="66.3">2.2K</text>
<text x="103.8" y="67.9">R0402</text>
<text x="108.8" y="66.3">2.2K</text>
<text x="108.8" y="67.9">R0402</text>
<text x="142.9" y="66.1">10uF_10V</text>
<text x="142.9" y="67.7">C0402</text>
<text x="151.3" y="66.3">0.1uF</text>
<text x="151.3" y="67.9">C0402</text>
<text x="216.6" y="73">CON40-2X20-2.54MM-DIP</text>
<text x="218.9" y="74.8">40P-2X20-2.54MM</text>
<text x="86.9" y="83.4">7T1</text>
</g>
<g font-size="1.2" fill="#000080">
<text x="70.5" y="25.3">U1-F</text>
<text x="70.7" y="86">A311D</text>
</g>
<g font-size="1.1">
<text x="286.1" y="200.4">&lt;Checked&gt;</text>
<text x="286.1" y="205.7">checked date</text>
</g>
<g font-size=".9">
<text x="282.5" y="194.9">Drawn Date:</text>
<text x="282.5" y="203.8">Checked Date:</text>
</g>
</svg>
